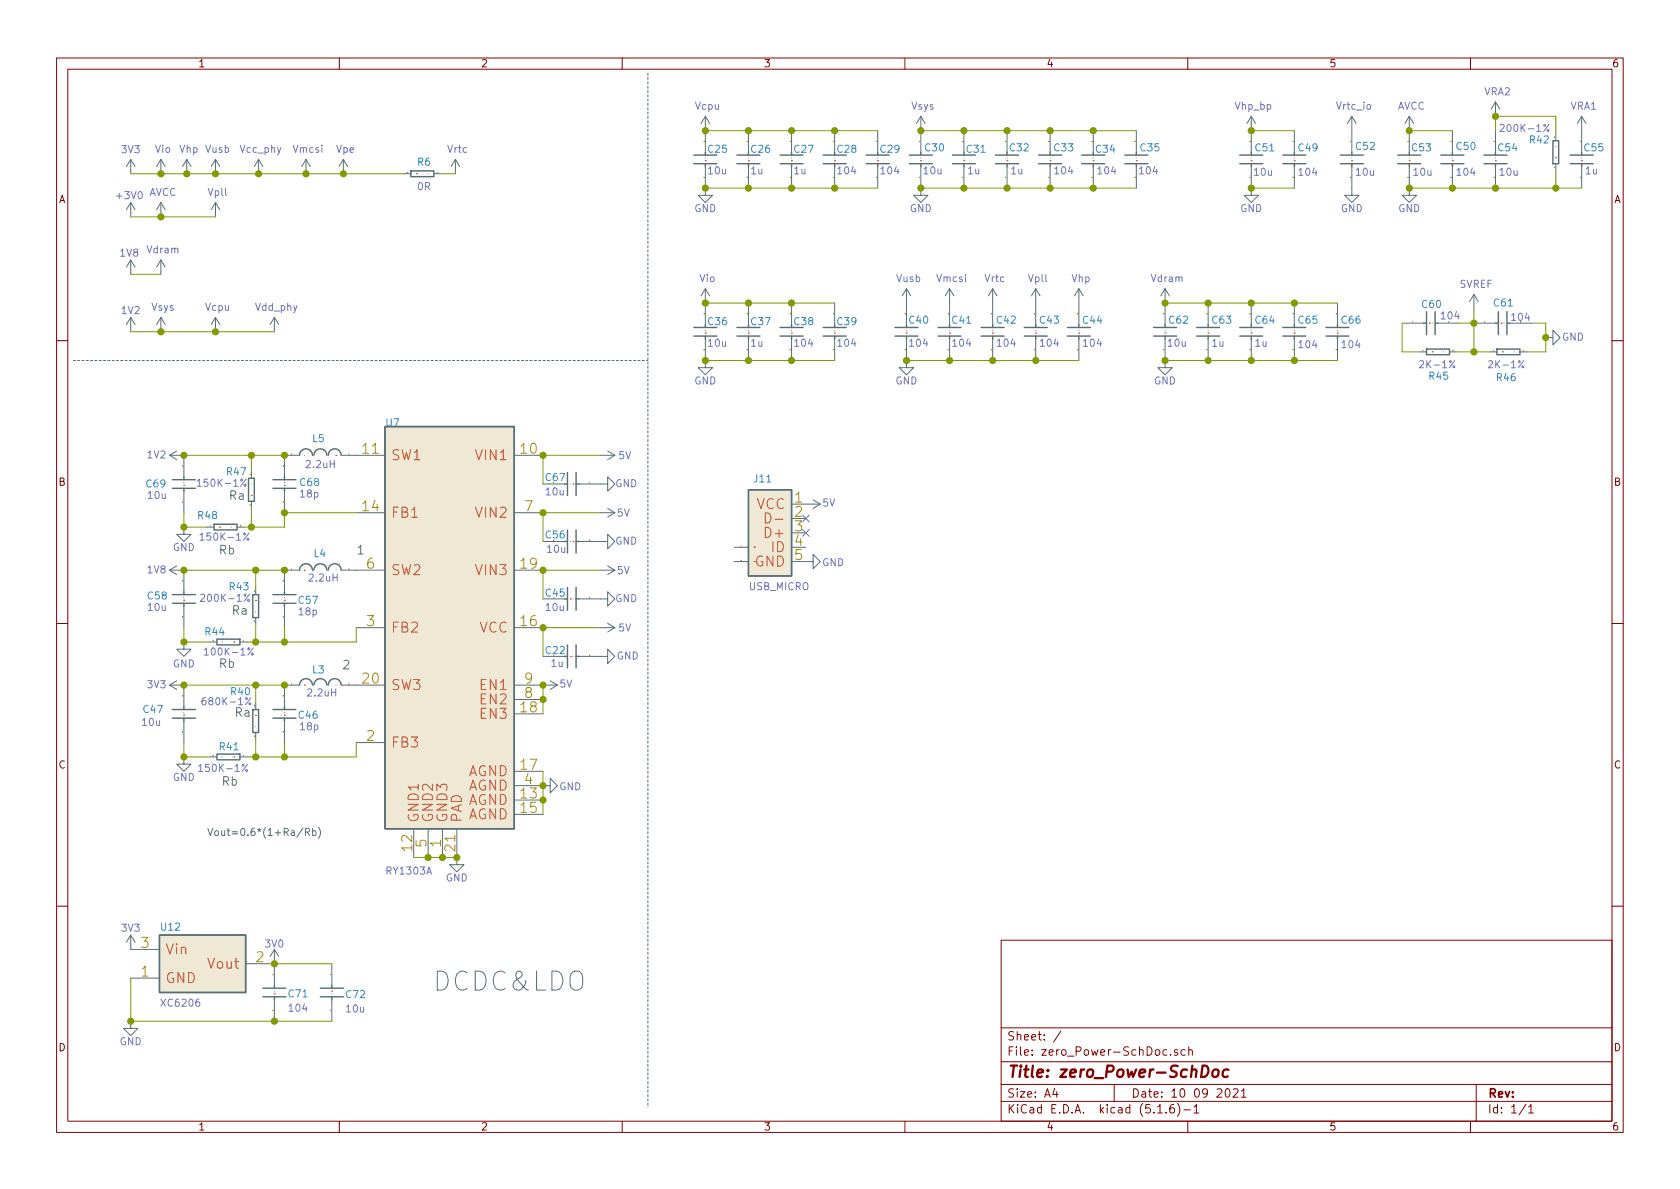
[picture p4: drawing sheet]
<svg xmlns="http://www.w3.org/2000/svg" width="297mm" height="210mm" viewBox="0 0 297 210" stroke-linecap="round" stroke-linejoin="round" font-family="sans-serif">
<g fill="none" stroke="#840000" stroke-width=".18">
<path d="M10 10.3h277v189.9h-277zM12 12.2h273v186.1h-273zM60 10.3v1.9M110 10.3v1.9M160 10.3v1.9M210 10.3v1.9M260 10.3v1.9M10 60.2h2M285 60.2h2M10 110.3h2M285 110.3h2M10 160.2h2"/>
<path d="M177 166.3h108v32h-108zM285 160.2h2M60 198.3v1.9M110 198.3v1.9M160 198.3v1.9M177 194.8h108M177 191.8h108M177 187.8h108M177 181.8h108M186.5 192.5l-.4 1h1M186.8 193v1M187.6 182.3l-1.3 2"/>
<path d="M197 191.8v3M204.7 196.8h.8M206.2 196.7v.1M206.3 185.7l-.4-.1-.3 .3 .1 .6 .2 .1 .4-.1M207 186.5v.1M207.5 195.3a.59 .59 0 0 0-.7 .7v.5l.2 .2 .4 .1 .2-.1 .1-.5-.2-.2-.4-.1-.3 .3M208.2 195.1a1.71 1.71 0 0 1 0 2.3M208.2 185.7l-.4-.1-.2 .2 .1 .2 .5 .2v.3h-.6M209.3 196.3h1.2M209.5 185.7l-.4-.1-.3 .3 .1 .6 .2 .1 .4-.1M210 198.3v1.9M210.2 185.7l.2-.1 .3 .1 .1 .9"/>
<path d="M210.2 185.1v1.5M211.1 195.8l.4-.5v1.5M211.1 196.8h.9M216.8 192.7l.2-.2a.81 .81 0 0 1 .6 .6 .81 .81 0 0 1-.3 .8l-.2 .1a.79 .79 0 0 1-.3-1.3zM218.1 192.7l.2-.2h.3l.3 .5-.9 1h.9M219.5 193l.4-.5v1.5M219.5 194h.8M260 198.3v1.9M261 191.8v6.5M269.8 195.2l-1.2 2M270.3 195.8l.4-.5v1.5M270.3 196.8h.8"/>
</g>
<path d="M212.6 188.4a.97 .97 0 0 1 1.1 .6 .97 .97 0 0 1-.3 1.2l-.5 .2h-.5zM214.5 189.3a.53 .53 0 0 1 .6-.2 .53 .53 0 0 1 .4 .4l-.1 .6a.56 .56 0 0 1-.5 .4 .56 .56 0 0 1-.6-.4zM217.2 189.2a.68 .68 0 0 0-1 .3v.8l.3 .1 .6-.1" fill="none" stroke="#840000" stroke-width=".41"/>
<g fill="none" stroke="#586e75" stroke-width=".25">
<path d="M72.6 30.2h4.1v1h-4.1zM122.7 29h4M122.7 27.4h4M124.7 29v.5M130.3 29h4.1M130.3 27.4h4.1M132.3 29v.5M137.9 29h4.1M137.9 27.4h4.1M140 29v.5M145.5 29h4.1M145.5 27.4h4.1"/>
<path d="M147.6 29v.5M153.2 29h4M153.2 27.4h4M155.2 29v.5M160.8 29h4M160.8 27.4h4M162.8 26.9v.5M162.8 29v.5M168.4 29h4.1M168.4 27.4h4.1M170.4 29v.5M176 29h4.1"/>
<path d="M176 27.4h4.1M178.1 26.9v.5M178.1 29v.5M183.6 29h4.1M183.6 27.4h4.1M185.7 26.9v.5M185.7 29v.5M191.3 29h4M191.3 27.4h4M193.3 29v.5M198.9 29h4M198.9 27.4h4"/>
<path d="M200.9 26.9v.5M200.9 29v.5M219.2 29h4.1M219.2 27.4h4.1M221.2 26.9v.5M221.2 29v.5M226.8 29h4.1M226.8 27.4h4.1M228.9 26.9v.5M228.9 29v.5M237 29h4M237 27.4h4"/>
<path d="M239 26.9v.5M239 29v.5M247.1 29h4.1M247.1 27.4h4.1M249.2 26.9v.5M249.2 29v.5M254.8 29h4M254.8 27.4h4M256.8 26.9v.5M256.8 29v.5M262.4 29h4M262.4 27.4h4"/>
<path d="M264.4 26.9v.5M264.4 29v.5M274.6 24.9h1v4.1h-1zM277.6 29h4.1M277.6 27.4h4.1M279.7 26.9v.5M279.7 29v.5M122.7 59.4h4M122.7 57.9h4M124.7 59.4v.5M130.3 59.4h4.1M130.3 57.9h4.1"/>
<path d="M132.3 59.4v.5M137.9 59.4h4.1M137.9 57.9h4.1M140 59.4v.5M145.5 59.4h4.1M145.5 57.9h4.1M147.6 59.4v.5M158.2 59.4h4.1M158.2 57.9h4.1M160.3 57.4v.5M160.3 59.4v.5M165.9 59.4h4"/>
<path d="M165.9 57.9h4M167.9 57.4v.5M167.9 59.4v.5M173.5 59.4h4M173.5 57.9h4M175.5 57.4v.5M175.5 59.4v.5M181.1 59.4h4.1M181.1 57.9h4.1M183.1 57.4v.5M183.1 59.4v.5M188.7 59.4h4.1"/>
<path d="M188.7 57.9h4.1M190.8 57.4v.5M190.8 59.4v.5M204 59.4h4M204 57.9h4M206 57.4v.5M206 59.4v.5M211.6 59.4h4M211.6 57.9h4M213.6 57.4v.5M213.6 59.4v.5M219.2 59.4h4.1"/>
<path d="M219.2 57.9h4.1M221.2 57.4v.5M221.2 59.4v.5M226.8 59.4h4.1M226.8 57.9h4.1M228.9 57.4v.5M228.9 59.4v.5M234.4 59.4h4.1M234.4 57.9h4.1M236.5 57.4v.5M236.5 59.4v.5M251.7 57.1h.5"/>
<path d="M252.2 55.1v4.1M253.7 57.1h.6M253.7 55.1v4.1M264.4 57.1h.5M264.9 55.1v4.1M266.4 57.1h.6M266.4 55.1v4.1M68.1 75.4h22.8v71.2h-22.8zM252.2 61.7h4.1v1h-4.1zM264.7 61.7h4v1h-4zM30.5 86.4h4M30.5 84.8h4"/>
<path d="M32.5 84.3v.5M32.5 86.4v.5M37.8 92.7h4.1v1h-4.1zM43.9 84.6h1.1v4h-1.1zM48.3 86.4h4M48.3 84.8h4M50.3 84.3v.5M50.3 86.4v.5M53 80.5a1.14 1.14 0 0 1 1.1-1.1 1.14 1.14 0 0 1 1.1 1.1M55.5 80.5a1.14 1.14 0 0 1 1.1-1.1 1.14 1.14 0 0 1 1.2 1.1M58 80.5a1.14 1.14 0 0 1 1.2-1.1 1.14 1.14 0 0 1 1.1 1.1M100.3 83.6v4"/>
<path d="M100.3 93.7v4.1M101.9 83.6v4M101.9 93.7v4.1M101.9 85.6h.5M101.9 95.8h.5M132.3 86.6h7.7v15.2h-7.7zM30.5 106.7h4M30.5 105.2h4M32.5 104.6v.6M32.5 106.7v.5M38.4 113h4v1h-4zM44.7 105.2h1v4h-1z"/>
<path d="M48.3 106.7h4M48.3 105.2h4M50.3 104.6v.6M50.3 106.7v.5M53 100.8a1.14 1.14 0 0 1 1.1-1.1 1.14 1.14 0 0 1 1.1 1.1M55.5 100.8a1.14 1.14 0 0 1 1.1-1.1 1.14 1.14 0 0 1 1.2 1.1M58 100.8a1.14 1.14 0 0 1 1.2-1.1 1.14 1.14 0 0 1 1.1 1.1M99.8 116.1h.5M100.3 103.9v4M100.3 114v4.1M101.9 105.9h.5M101.9 103.9v4"/>
<path d="M101.9 114v4.1M101.9 116.1h.5M30.5 127h4M30.5 125.5h4M32.5 125v.5M32.5 127v.5M38.4 133.3h4v1.1h-4zM44.7 125.5h1v4h-1zM48.3 127h4M48.3 125.5h4M50.3 125v.5M50.3 127v.5"/>
<path d="M53 121.2a1.14 1.14 0 0 1 1.1-1.2 1.14 1.14 0 0 1 1.1 1.2M55.5 121.2a1.14 1.14 0 0 1 1.1-1.2 1.14 1.14 0 0 1 1.2 1.2M58 121.2a1.14 1.14 0 0 1 1.2-1.2 1.14 1.14 0 0 1 1.1 1.2M28.2 165.3h15.2v10.2h-15.2zM46.5 174.7h4M46.5 176.3h4M48.5 174.2v.5M48.5 176.3v.5M56.6 174.7h4.1M56.6 176.3h4.1M58.7 174.2v.5M58.7 176.3v.5"/>
</g>
<g fill="none" stroke="#586e75" stroke-width=".18">
<path d="M264.4 18v2.6M264.4 18l-.7 1.3M264.4 18l.8 1.3M23.1 28.2v2.5M23.1 35.8v2.5M23.1 28.2l-.7 1.3M23.1 28.2l.8 1.3M23.1 35.8l-.7 1.3M23.1 35.8l.8 1.3M28.4 28.2l-.7 1.3M28.4 28.2v2.5M28.4 35.8v2.5"/>
<path d="M28.4 28.2l.8 1.3M28.4 35.8l-.7 1.3M28.4 35.8l.8 1.3M33 28.2l-.7 1.3M33 28.2v2.5M33 28.2l.8 1.3M38.1 28.2v2.5M38.1 35.8v2.5M38.1 28.2l-.8 1.3M38.1 28.2l.8 1.3M38.1 35.8l-.8 1.3M38.1 35.8l.8 1.3"/>
<path d="M45.7 28.2l-.7 1.3M45.7 28.2v2.5M45.7 28.2l.8 1.3M54.1 28.2l-.8 1.3M54.1 28.2v2.5M54.1 28.2l.8 1.3M60.7 28.2l-.8 1.3M60.7 28.2v2.5M60.7 28.2l.8 1.3M71.4 30.7h1.2M76.7 30.7h1.3M80.5 28.2l-.7 1.3"/>
<path d="M80.5 28.2v2.5M80.5 28.2l.8 1.3M124.7 29.5v5h1.3l-1.3 1.3-1.3-1.3h1.3M124.7 20.6v6.3M124.7 20.6l-.7 1.2M124.7 20.6l.8 1.2M132.3 23.1v3.8M132.3 29.5v3.8M140 23.1v3.8M140 29.5v3.8M147.6 23.1v3.8M147.6 29.5v3.8"/>
<path d="M155.2 23.1v3.8M155.2 29.5v3.8M162.8 29.5v5h1.3l-1.3 1.3-1.3-1.3h1.3M162.8 20.6v6.3M162.8 20.6l-.7 1.2M162.8 20.6l.8 1.2M170.4 23.1v3.8M170.4 29.5v3.8M178.1 23.1v3.8M178.1 29.5v3.8M185.7 23.1v3.8M185.7 29.5v3.8"/>
<path d="M193.3 23.1v3.8M193.3 29.5v3.8M200.9 23.1v3.8M200.9 29.5v3.8M221.2 29.5v5h1.3l-1.3 1.3-1.2-1.3h1.2M221.2 20.6v6.3M221.2 20.6l-.7 1.2M221.2 20.6l.8 1.2M228.9 23.1v3.8M228.9 29.5v3.8M239 29.5v5h1.3l-1.3 1.3-1.3-1.3h1.3M239 20.6v6.3"/>
<path d="M239 20.6l-.7 1.2M239 20.6l.8 1.2M249.2 29.5v5h1.2l-1.2 1.3-1.3-1.3h1.3M249.2 20.6v6.3M249.2 20.6l-.8 1.2M249.2 20.6l.7 1.2M256.8 23.1v3.8M256.8 29.5v3.8M264.4 23.1v3.8M264.4 29.5v3.8M275.1 23.6v1.3M275.1 29v1.2"/>
<path d="M279.7 20.6v6.3M279.7 29.5v3.8M279.7 20.6l-.8 1.2M279.7 20.6l.7 1.2M23.1 46l-.7 1.2M23.1 46v2.5M23.1 56.1v2.6M23.1 46l.8 1.2M23.1 56.1l-.7 1.3M23.1 56.1l.8 1.3M28.4 46v2.5M28.4 56.1v2.6"/>
<path d="M28.4 46l-.7 1.2M28.4 46l.8 1.2M28.4 56.1l-.7 1.3M28.4 56.1l.8 1.3M38.1 56.1l-.8 1.3M38.1 56.1v2.6M38.1 56.1l.8 1.3M48.5 56.1v2.6M48.5 56.1l-.7 1.3M48.5 56.1l.8 1.3M124.7 59.9v5.1h1.3l-1.3 1.3-1.3-1.3h1.3M124.7 51v6.4"/>
<path d="M124.7 51l-.7 1.3M124.7 51l.8 1.3M132.3 53.6v3.8M132.3 59.9v3.8M140 53.6v3.8M140 59.9v3.8M147.6 53.6v3.8M147.6 59.9v3.8M160.3 59.9v5.1h1.2l-1.2 1.3-1.3-1.3h1.3M160.3 51v6.4M160.3 51l-.8 1.3M160.3 51l.7 1.3"/>
<path d="M167.9 51v6.4M167.9 59.9v3.8M167.9 51l-.8 1.3M167.9 51l.8 1.3M175.5 51v6.4M175.5 59.9v3.8M175.5 51l-.7 1.3M175.5 51l.8 1.3M183.1 51v6.4M183.1 59.9v3.8M183.1 51l-.7 1.3M183.1 51l.8 1.3"/>
<path d="M190.8 51v6.4M190.8 59.9v3.8M190.8 51l-.8 1.3M190.8 51l.7 1.3M206 59.9v5.1h1.3l-1.3 1.3-1.3-1.3h1.3M206 51l-.8 1.3M206 51v6.4M206 51l.8 1.3M213.6 53.6v3.8M213.6 59.9v3.8M221.2 53.6v3.8M221.2 59.9v3.8"/>
<path d="M228.9 53.6v3.8M228.9 59.9v3.8M236.5 53.6v3.8M236.5 59.9v3.8M247.9 57.1h3.8M254.3 57.1h3.8M260.6 52.1l-.8 1.2M260.6 52.1v2.5M260.6 52.1l.8 1.2M260.6 57.1h3.8M267 57.1h3.8M273.3 59.7h1.3v-1.3l1.2 1.3-1.2 1.3v-1.3"/>
<path d="M31.2 79.8l-1.2 .7M107.4 79.8l1.3 .7M251 62.2h1.2M256.3 62.2h1.3M263.4 62.2h1.3M268.7 62.2h1.3M30 80.5h2.5v3.8M30 80.5l1.2 .8M32.5 93.2v1.3h1.3l-1.3 1.3-1.3-1.3h1.3M32.5 86.9v3.8M36.6 93.2h1.2M41.9 93.2h1.3"/>
<path d="M44.4 83.3v1.3M44.4 88.6v1.3M50.3 86.9v3.8M52.8 80.5h-2.5v3.8M60.5 80.5h7.6M63 90.7h5.1M90.9 80.5h5.1M90.9 90.7h5.1M96 85.6h3.8M96 95.8h3.8M102.4 85.6h5v-1.3l1.3 1.3-1.3 1.3v-1.3M102.4 95.8h5v-1.3l1.3 1.3-1.3 1.2v-1.2"/>
<path d="M106.2 80.5h2.5M106.2 90.7h2.5M107.4 89.9l1.3 .8M108.7 90.7l-1.3 .7M108.7 80.5l-1.3 .8M129.8 99.3h2.5M129.8 96.8h2.5M142.5 99.3h1.3v-1.3l1.2 1.3-1.2 1.3v-1.3M142.5 89.1h2.5M143.8 88.4l1.2 .7M145 89.1l-1.2 .8M30 100.8h2.5v3.8"/>
<path d="M30 100.8l1.2 .8M31.2 100.1l-1.2 .7M32.5 113.5v1.3h1.3l-1.3 1.3-1.3-1.3h1.3M32.5 107.2v3.8M37.1 113.5h1.3M42.4 113.5h1.3M45.2 103.9v1.3M45.2 109.2v1.3M50.3 107.2v3.8M52.8 100.8h-2.5v3.8M60.5 100.8h7.6M63 111h5.1"/>
<path d="M90.9 100.8h5.1M90.9 111h5.1M96 105.9h3.8M96 116.1h3.8M102.4 105.9h5v-1.3l1.3 1.3-1.3 1.3v-1.3M102.4 116.1h5v-1.3l1.3 1.3-1.3 1.2v-1.2M106.2 100.8h2.5M106.2 111h2.5M107.4 110.2l1.3 .8M107.4 100.1l1.3 .7M108.7 111l-1.3 .8M108.7 100.8l-1.3 .8"/>
<path d="M30 121.2h2.5v3.8M30 121.2l1.2 .7M31.2 120.4l-1.2 .8M32.5 133.9v1.2h1.3l-1.3 1.3-1.3-1.3h1.3M32.5 127.5v3.8M37.1 133.9h1.3M42.4 133.9h1.3M45.2 124.2v1.3M45.2 129.5v1.3M50.3 127.5v3.8M52.8 121.2h-2.5v3.8M60.5 121.2h7.6"/>
<path d="M63 131.3h5.1M90.9 138.9h6.4v-1.2l1.3 1.2-1.3 1.3v-1.3M90.9 121.2h7.7M90.9 136.4h5.1M90.9 126.2h5.1M90.9 123.7h5.1M97.3 120.4l1.3 .8M98.6 121.2l-1.3 .7M53.6 146.4l-1.1 1.7M54 147.1h.6l.1-.5-.2-.1h-.5v1.2M54.3 147.1l.4 .6M55.3 147l.3-.1 .3 .2-.1 .6h-.5"/>
<path d="M55.3 146.5v1.2M56.3 146.3a1.4 1.4 0 0 1 0 1.9M73.2 146.6v5M75.7 146.6v5M78.2 146.6v5M80.8 146.6v6.3h1.2l-1.2 1.3-1.3-1.3h1.3M90.9 141.5h5.1M90.9 144h5.1M23.1 173h5.1M23.1 165.3v2.6h5.1M23.1 165.3l-.7 1.3M23.1 165.3l.8 1.3"/>
<path d="M43.4 170.4h5.1M48.5 167.9v6.3M48.5 176.8v3.8M48.5 167.9l-.7 1.3M48.5 167.9l.8 1.3M58.7 170.4v3.8M58.7 176.8v3.8M23.1 180.6v1.3h1.3l-1.3 1.2-1.3-1.2h1.3"/>
</g>
<g fill="none" stroke="#cb4b16" stroke-width=".18">
<path d="M73.7 30.7h.1M75.7 30.7h.1M124.7 27.9h.1M124.7 28.4h.1M132.3 27.9h.1M132.3 28.4h.1M139.9 27.9h.1M140 28.4h.1M147.5 27.9h.1M147.5 28.4h.1M147.6 28.4h.1M155.2 27.9h.1"/>
<path d="M155.2 28.4h.1M162.8 27.9h.1M162.8 28.4h.1M170.4 27.9h.1M170.4 28.4h.1M178 27.9h.1M178.1 28.4h.1M185.6 27.9h.1M185.6 28.4h.1M185.7 28.4h.1M193.3 27.9h.1M193.3 28.4h.1"/>
<path d="M200.9 27.9h.1M200.9 28.4h.1M221.2 27.9h.1M221.2 28.4h.1M228.8 27.9h.1M228.9 28.4h.1M239 27.9h.1M239 28.4h.1M249.1 27.9h.1M249.2 28.4h.1M256.8 27.9h.1M256.8 28.4h.1"/>
<path d="M264.4 27.9h.1M264.4 28.4h.1M275.1 25.9h.1M275.1 27.9h.1M279.6 27.9h.1M279.6 28.4h.1M279.7 28.4h.1M124.7 58.4h.1M124.7 58.9h.1M132.3 58.4h.1M132.3 58.9h.1M139.9 58.4h.1"/>
<path d="M140 58.9h.1M147.5 58.4h.1M147.5 58.9h.1M147.6 58.9h.1M160.2 58.4h.1M160.2 58.9h.1M160.3 58.9h.1M167.9 58.4h.1M167.9 58.9h.1M175.5 58.4h.1M175.5 58.9h.1M183.1 58.4h.1"/>
<path d="M183.1 58.9h.1M190.7 58.4h.1M190.8 58.9h.1M206 58.4h.1M206 58.9h.1M213.6 58.4h.1M213.6 58.9h.1M221.2 58.4h.1M221.2 58.9h.1M228.8 58.4h.1M228.9 58.9h.1M236.4 58.4h.1"/>
<path d="M236.4 58.9h.1M236.5 58.9h.1M252.7 57.1h.1M253.2 57.1h.1M265.4 57.1h.1M265.9 57.1h.1M253.2 62.2h.1M255.2 62.2h.1M265.7 62.2h.1M267.7 62.2h.1M32.5 85.3h.1M32.5 85.8h.1"/>
<path d="M38.9 93.2h.1M40.9 93.2h.1M44.4 85.6h.1M44.4 87.6h.1M50.3 85.3h.1M50.3 85.8h.1M53.8 80.5h.1M59.4 80.5h.1M100.8 85.6h.1M100.8 95.7v.1M101.3 85.6h.1M101.3 95.8h.1"/>
<path d="M133.3 96.7v.1M133.4 96.7h.1M133.4 96.7v.1M133.4 96.8h.1M135.3 90.7a.9 .9 0 0 1 1 .9 .9 .9 0 0 1-1 .9zM137.1 91.8h1.3M32.5 105.7h.1M32.5 106.1h.1M39.4 113.5h.1M41.4 113.5h.1M45.2 108.2h.1M45.2 106.2h.1"/>
<path d="M50.3 105.7h.1M50.3 106.1h.1M53.8 100.8h.1M59.4 100.8h.1M100.8 105.9h.1M100.8 116.1h.1M100.8 116v.1M101.3 105.9h.1M101.3 116v.1M32.5 126h.1M32.5 126.5h.1M39.4 133.8v.1"/>
<path d="M41.4 133.9h.1M45.2 128.5h.1M45.2 126.5h.1M50.3 126h.1M50.3 126.5h.1M53.8 121.2h.1M53.8 121.1v.1M59.4 121.1v.1M48.5 175.3h.1M48.5 175.7h.1M58.6 175.7h.1M58.7 175.3h.1"/>
</g>
<g fill="none" stroke="#b58900" stroke-width=".18">
<path d="M72 30.5h.1M77.3 30.5h.1M124.5 31.4h.1M124.5 25h.1M124.5 31.3v.1M132.1 31.4h.1M132.1 25h.1M132.1 31.3v.1M139.8 31.4h.1M139.8 25h.1M139.8 31.3v.1M147.4 31.4h.1"/>
<path d="M147.4 25h.1M147.4 31.3v.1M155 31.4h.1M155 25h.1M155 31.3v.1M162.6 31.4h.1M162.6 25h.1M162.6 31.3v.1M170.2 31.4h.1M170.2 25h.1M170.2 31.3v.1M177.9 31.4h.1"/>
<path d="M177.9 25h.1M177.9 31.3v.1M185.5 31.4h.1M185.5 25h.1M185.5 31.3v.1M193.1 31.4h.1M193.1 25h.1M193.1 31.3v.1M200.7 31.4h.1M200.7 25h.1M200.7 31.3v.1M221 31.4h.1"/>
<path d="M221 25h.1M221 31.3v.1M228.7 31.4h.1M228.7 25h.1M228.7 31.3v.1M238.8 31.4h.1M238.8 25h.1M238.8 31.3v.1M249 31.4h.1M249 25h.1M249 31.3v.1M256.6 31.4h.1"/>
<path d="M256.6 25h.1M256.6 31.3v.1M264.2 31.4h.1M264.2 25h.1M264.2 31.3v.1M274.9 29.6h.1M274.9 24.2v.1M279.5 31.4h.1M279.5 25h.1M279.5 31.3v.1M124.5 55.5h.1M132.1 55.5h.1"/>
<path d="M139.8 55.5h.1M147.4 55.5h.1M160.1 55.5h.1M167.7 55.5h.1M175.3 55.5h.1M182.9 55.5h.1M190.6 55.5h.1M205.8 55.5h.1M213.4 55.5h.1M221 55.5h.1M228.7 55.5h.1M236.3 55.5h.1"/>
<path d="M249.8 56.9h.1M262.5 56.9h.1M124.5 61.8h.1M132.1 61.8h.1M139.8 61.8h.1M147.4 61.8h.1M160.1 61.8h.1M167.7 61.8h.1M175.3 61.8h.1M182.9 61.8h.1M190.6 61.8h.1M205.8 61.8h.1"/>
<path d="M213.4 61.8h.1M221 61.8h.1M228.7 61.8h.1M236.3 61.8h.1M251.6 62h.1M256.9 62h.1M264 62h.1M269.3 62h.1M32.3 88.8h.1M32.3 82.4h.1M32.3 88.7v.1M37.2 93h.1"/>
<path d="M42.5 93h.1M44.2 89.3h.1M44.2 83.9h.1M44.2 89.2v.1M50.1 88.8h.1M50.1 82.4h.1M50.1 88.7v.1M51.5 80.3h.1M61.7 80.3h.1M104.3 85.4h.1M104.3 95.5h.1M131.1 99.1h.1"/>
<path d="M131 96.5v.1M32.3 102.7h.1M32.3 109.1h.1M37.7 113.3h.1M43.1 113.3h.1M45 109.8h.1M45 104.5h.1M50.1 102.7h.1M50.1 109.1h.1M51.6 100.6h.1M61.7 100.6h.1M104.2 105.7h.1"/>
<path d="M104.2 115.9h.1M32.3 129.4h.1M32.3 123v.1M37.7 133.6h.1M43.1 133.6h.1M45 124.8h.1M45 130.1v.1M50.1 129.4h.1M50.1 123v.1M51.6 120.9h.1M61.7 120.9h.1M48.3 178.7h.1"/>
<path d="M48.3 172.3h.1M58.5 178.7h.1M58.5 172.3h.1"/>
</g>
<g fill="#eee8d5" stroke="#eee8d5" stroke-width=".18">
<path d="M132.3 86.6h7.7v15.2h-7.7z"/>
<path d="M28.2 165.3h15.2v10.2h-15.2z"/>
<path d="M68.1 75.4h22.8v71.2h-22.8z"/>
</g>
<g fill="none" stroke="#6c71c4" stroke-width=".18">
<path d="M265.2 22.1l.5-.1 .3 .3-.8 1h.8M273.6 23h.2v.2h-.2zM273.9 22l-1 1.3M34.8 85.1l.4-.4v1.3M34.8 86h.8M35.4 94.6l.3-.3v1.2M35.4 95.5h.7M43.2 85.7h.2v.2h-.2zM43.5 84.7l-1 1.3M43.7 95.2h.2v.3h-.2zM44 94.3l-.9 1.2M141.9 93.6l1.2 1.2"/>
<path d="M141.9 91.1l1.2 1.2M143.1 93.6l-1.2 1.2M143.1 91.1l-1.2 1.2M35.5 105.2l.4-.1 .3 .3-.8 .9h.8M36.1 114.9l.4-.3v1.2M36.1 115.8h.8M43.8 106h.2v.3h-.2zM44.1 105.1l-.9 1.2M44.5 115.5h.2v.3h-.2zM44.8 114.6l-1 1.2M35.1 135.5l.4-.4v1.3M35.1 136.4h.7"/>
<path d="M36.3 123.4h-.2a.79 .79 0 0 0-.1 1.2h.3l.1-.5-.2-.3h-.2l-.3 .3M43.5 136.1h.2v.3h-.2zM43.8 135.1l-1 1.3M44.1 124.3h.2v.3h-.2zM44.4 123.4l-1 1.2"/>
</g>
<path d="M114.6 12.9v182.9M13 63.7h101.6" fill="none" stroke="#586e75" stroke-width=".18" stroke-dasharray=".4 .4"/>
<g fill="none" stroke="#859900" stroke-width=".18">
<path d="M23.1 30.7h48.3M23.1 38.3h15M78 30.7h2.5M124.7 33.3h30.5M124.7 23.1h30.5M162.8 33.3h38.1M162.8 23.1h38.1M221.2 33.3h7.7M221.2 23.1h7.7M249.2 33.3h30.5M249.2 23.1h7.6M264.4 23.1v-2.5h10.7v3"/>
<path d="M275.1 30.2v3.1M23.1 58.7h25.4M23.1 48.5h5.3M124.7 53.6h22.9M206 53.6h30.5M247.9 57.1v5.1h3.1M258.1 57.1h2.5M260.6 54.6v7.6M270.8 57.1h2.5v5.1h-3.3M124.7 63.7h22.9M160.3 63.7h30.5M206 63.7h30.5"/>
<path d="M257.6 62.2h5.8M32.5 80.5h17.8M32.5 90.7v2.5h4.1M44.4 80.5v2.8M44.4 89.9v3.3M63 90.7h-12.7v2.5h-7.1M106.2 80.5h-10.2v5.1M106.2 90.7h-10.2v5.1M32.5 100.8h17.8M32.5 111v2.5h4.6M45.2 100.8v3.1M45.2 110.5v3"/>
<path d="M50.3 111v2.5M63 111v2.5h-19.3M106.2 100.8h-10.2v5.1M106.2 111h-10.2v5.1M32.5 121.2h17.8M32.5 131.3v2.6h4.6M45.2 121.2v3M45.2 130.8v3.1M50.3 131.3v2.6M63 131.3v2.6h-19.3M96 121.2v5M96 136.4v7.6"/>
<path d="M73.2 151.6h7.6M23.1 173v7.6h35.6M48.5 170.4h10.2"/>
</g>
<g fill="#859900" stroke="#859900" stroke-width=".25">
<circle cx="140" cy="33.3" r=".51"/>
<circle cx="175.5" cy="63.7" r=".51"/>
<circle cx="221.2" cy="23.1" r=".51"/>
<circle cx="249.2" cy="33.3" r=".51"/>
<circle cx="132.3" cy="33.3" r=".51"/>
<circle cx="221.2" cy="33.3" r=".51"/>
<circle cx="132.3" cy="23.1" r=".51"/>
<circle cx="206" cy="53.6" r=".51"/>
<circle cx="140" cy="63.7" r=".51"/>
<circle cx="206" cy="63.7" r=".51"/>
<circle cx="140" cy="53.6" r=".51"/>
<circle cx="185.7" cy="33.3" r=".51"/>
<circle cx="140" cy="23.1" r=".51"/>
<circle cx="147.6" cy="33.3" r=".51"/>
<circle cx="147.6" cy="23.1" r=".51"/>
<circle cx="170.4" cy="33.3" r=".51"/>
<circle cx="160.3" cy="63.7" r=".51"/>
<circle cx="170.4" cy="23.1" r=".51"/>
<circle cx="178.1" cy="33.3" r=".51"/>
<circle cx="183.1" cy="63.7" r=".51"/>
<circle cx="178.1" cy="23.1" r=".51"/>
<circle cx="50.3" cy="100.8" r=".51"/>
<circle cx="23.1" cy="180.6" r=".51"/>
<circle cx="32.5" cy="121.2" r=".51"/>
<circle cx="260.6" cy="62.2" r=".51"/>
<circle cx="32.5" cy="113.5" r=".51"/>
<circle cx="32.5" cy="100.8" r=".51"/>
<circle cx="32.5" cy="80.5" r=".51"/>
<circle cx="264.4" cy="20.6" r=".51"/>
<circle cx="50.3" cy="121.2" r=".51"/>
<circle cx="50.3" cy="113.5" r=".51"/>
<circle cx="275.1" cy="33.3" r=".51"/>
<circle cx="132.3" cy="53.6" r=".51"/>
<circle cx="50.3" cy="90.7" r=".51"/>
<circle cx="50.3" cy="80.5" r=".51"/>
<circle cx="249.2" cy="23.1" r=".51"/>
<circle cx="48.5" cy="180.6" r=".51"/>
<circle cx="48.5" cy="170.4" r=".51"/>
<circle cx="162.8" cy="23.1" r=".51"/>
<circle cx="96" cy="138.9" r=".51"/>
<circle cx="124.7" cy="23.1" r=".51"/>
<circle cx="132.3" cy="63.7" r=".51"/>
<circle cx="124.7" cy="53.6" r=".51"/>
<circle cx="32.5" cy="93.2" r=".51"/>
<circle cx="60.7" cy="30.7" r=".51"/>
<circle cx="45.2" cy="121.2" r=".51"/>
<circle cx="54.1" cy="30.7" r=".51"/>
<circle cx="45.2" cy="133.9" r=".51"/>
<circle cx="45.7" cy="30.7" r=".51"/>
<circle cx="32.5" cy="133.9" r=".51"/>
<circle cx="38.1" cy="30.7" r=".51"/>
<circle cx="33" cy="30.7" r=".51"/>
<circle cx="45.2" cy="113.5" r=".51"/>
<circle cx="45.2" cy="100.8" r=".51"/>
<circle cx="44.5" cy="93.2" r=".51"/>
<circle cx="50.3" cy="133.9" r=".51"/>
<circle cx="44.5" cy="80.5" r=".51"/>
<circle cx="96" cy="80.5" r=".51"/>
<circle cx="96" cy="90.7" r=".51"/>
<circle cx="96" cy="100.8" r=".51"/>
<circle cx="28.4" cy="30.7" r=".51"/>
<circle cx="96" cy="111" r=".51"/>
<circle cx="96" cy="121.2" r=".51"/>
<circle cx="96" cy="123.7" r=".51"/>
<circle cx="96" cy="141.5" r=".51"/>
<circle cx="80.8" cy="151.6" r=".51"/>
<circle cx="78.2" cy="151.6" r=".51"/>
<circle cx="221.2" cy="53.6" r=".51"/>
<circle cx="167.9" cy="63.7" r=".51"/>
<circle cx="185.7" cy="23.1" r=".51"/>
<circle cx="162.8" cy="33.3" r=".51"/>
<circle cx="193.3" cy="33.3" r=".51"/>
<circle cx="124.7" cy="63.7" r=".51"/>
<circle cx="193.3" cy="23.1" r=".51"/>
<circle cx="124.7" cy="33.3" r=".51"/>
<circle cx="213.6" cy="63.7" r=".51"/>
<circle cx="213.6" cy="53.6" r=".51"/>
<circle cx="221.2" cy="63.7" r=".51"/>
<circle cx="38.1" cy="58.7" r=".51"/>
<circle cx="75.7" cy="151.6" r=".51"/>
<circle cx="228.9" cy="63.7" r=".51"/>
<circle cx="28.4" cy="58.7" r=".51"/>
<circle cx="228.9" cy="53.6" r=".51"/>
<circle cx="256.8" cy="33.3" r=".51"/>
<circle cx="264.4" cy="33.3" r=".51"/>
<circle cx="260.6" cy="57.1" r=".51"/>
<circle cx="273.3" cy="59.7" r=".51"/>
<circle cx="28.4" cy="38.3" r=".51"/>
</g>
<text font-size="4.7" fill="#586e75" x="76.5" y="175.3">DCDC&amp;LDO</text>
<text font-size="2.8" fill="#840000" x="178" y="190.5">Title: zero_Power-SchDoc</text>
<g font-size="2.5" fill="#b58900">
<text x="64.2" y="80.3">11</text>
<text x="92.1" y="80.3">10</text>
<text x="140.5" y="88.9">1</text>
<text x="64.2" y="90.4">14</text>
<text x="92.8" y="90.4">7</text>
<text x="140.5" y="91.4">2</text>
<text x="140.5" y="94">3</text>
<text x="64.8" y="100.6">6</text>
<text x="92.1" y="100.6">19</text>
<text x="140.5" y="96.5">4</text>
<text x="140.5" y="99.1">5</text>
<text x="64.8" y="110.7">3</text>
<text x="92.1" y="110.7">16</text>
<text x="64.2" y="120.9">20</text>
<text x="92.1" y="126">18</text>
<text x="92.8" y="123.4">8</text>
<text x="92.8" y="120.9">9</text>
<text x="64.8" y="131.1">2</text>
<text x="92.1" y="136.1">17</text>
<text x="92.1" y="141.2">13</text>
<text x="92.1" y="143.8">15</text>
<text x="92.8" y="138.7">4</text>
<text x="75.4" y="149.8" transform="rotate(-90 75.4 149.8)">5</text>
<text x="78" y="149.8" transform="rotate(-90 78 149.8)">1</text>
<text x="72.9" y="150.5" transform="rotate(-90 72.9 150.5)">12</text>
<text x="80.5" y="150.5" transform="rotate(-90 80.5 150.5)">21</text>
<text x="25" y="167.6">3</text>
<text x="25" y="172.7">1</text>
<text x="45.3" y="170.2">2</text>
</g>
<g font-size="2.5" fill="#cb4b16">
<text x="69.1" y="81.4">SW1</text>
<text x="84.4" y="81.4">VIN1</text>
<text x="69.1" y="91.6">FB1</text>
<text x="84.4" y="91.6">VIN2</text>
<text x="133.7" y="90">VCC</text>
<text x="135.7" y="95.1">D+</text>
<text x="69.1" y="101.7">SW2</text>
<text x="84.4" y="101.7">VIN3</text>
<text x="133.4" y="100.2">GND</text>
<text x="136.5" y="97.7">ID</text>
<text x="69.1" y="111.9">FB2</text>
<text x="84.7" y="111.9">VCC</text>
<text x="69.1" y="122">SW3</text>
<text x="85.1" y="124.6">EN2</text>
<text x="85.1" y="122">EN1</text>
<text x="85.1" y="127.1">EN3</text>
<text x="69.1" y="132.2">FB3</text>
<text x="82.6" y="137.3">AGND</text>
<text x="82.6" y="142.4">AGND</text>
<text x="82.6" y="139.8">AGND</text>
<text x="74" y="145.5" transform="rotate(-90 74 145.5)">GND1</text>
<text x="76.6" y="145.5" transform="rotate(-90 76.6 145.5)">GND2</text>
<text x="79.1" y="145.5" transform="rotate(-90 79.1 145.5)">GND3</text>
<text x="81.7" y="145.5" transform="rotate(-90 81.7 145.5)">PAD</text>
<text x="82.6" y="144.9">AGND</text>
<text x="29.2" y="173.9">GND</text>
<text x="29.2" y="168.8">Vin</text>
<text x="36.9" y="171.3">Vout</text>
</g>
<g font-size="2.1" fill="#586e75">
<text x="40.4" y="88.4">Ra</text>
<text x="38.6" y="98">Rb</text>
<text x="63" y="98">1</text>
<text x="40.9" y="108.7">Ra</text>
<text x="38.6" y="118.1">Rb</text>
<text x="60.5" y="118.4">2</text>
<text x="41.4" y="126.7">Ra</text>
<text x="39.1" y="138.9">Rb</text>
</g>
<g font-size="2.1" fill="#840000">
<text x="178" y="184">Sheet: /</text>
<text x="178" y="186.7">File: zero_Power-SchDoc.sch</text>
<text x="178" y="196.9">KiCad E.D.A. kicad (5.1.6)-1</text>
<text x="178" y="194.1">Size: A4</text>
<text x="200" y="194.1">Date: 10 09 2021</text>
<text x="263" y="194.1">Rev:</text>
<text x="263" y="196.9">Id: 1/1</text>
</g>
<g font-size="1.8" fill="#840000">
<text x="35" y="11.9">1</text>
<text x="85" y="11.9">2</text>
<text x="135" y="11.9">3</text>
<text x="185" y="11.9">4</text>
<text x="235" y="11.9">5</text>
<text x="285" y="11.9">6</text>
<text x="10.4" y="35.9">A</text>
<text x="285.4" y="35.9">A</text>
<text x="10.4" y="85.9">B</text>
<text x="285.4" y="85.9">B</text>
<text x="10.4" y="135.9">C</text>
<text x="285.4" y="135.9">C</text>
<text x="10.4" y="185.9">D</text>
<text x="285.4" y="185.9">D</text>
<text x="35" y="199.9">1</text>
<text x="85" y="199.9">2</text>
<text x="135" y="199.9">3</text>
<text x="185" y="199.9">4</text>
<text x="235" y="199.9">5</text>
<text x="285" y="199.9">6</text>
</g>
<g font-size="1.8" fill="#6c71c4">
<text x="262.4" y="16.9">VRA2</text>
<text x="122.9" y="19.4">Vcpu</text>
<text x="161.1" y="19.4">Vsys</text>
<text x="218.4" y="19.4">Vhp_bp</text>
<text x="236.4" y="19.4">Vrtc_io</text>
<text x="247.1" y="19.4">AVCC</text>
<text x="265.9" y="23.3">200K-1%</text>
<text x="277.7" y="19.4">VRA1</text>
<text x="21.5" y="27.1">3V3</text>
<text x="27.5" y="27">Vio</text>
<text x="31.7" y="27">Vhp</text>
<text x="36.3" y="27">Vusb</text>
<text x="42.5" y="27">Vcc_phy</text>
<text x="51.9" y="27">Vmcsi</text>
<text x="59.5" y="27">Vpe</text>
<text x="79.2" y="27">Vrtc</text>
<text x="20.8" y="35.2">+3V0</text>
<text x="26.3" y="34.6">AVCC</text>
<text x="36.9" y="34.6">Vpll</text>
<text x="73.9" y="33.6">0R</text>
<text x="125.3" y="30.8">10u</text>
<text x="132.8" y="30.8">1u</text>
<text x="140.4" y="30.8">1u</text>
<text x="148.2" y="30.8">104</text>
<text x="155.9" y="30.8">104</text>
<text x="163.4" y="30.8">10u</text>
<text x="171.2" y="30.8">1u</text>
<text x="178.8" y="30.8">1u</text>
<text x="186.6" y="30.8">104</text>
<text x="194.2" y="30.8">104</text>
<text x="201.6" y="30.8">104</text>
<text x="221.8" y="31.1">10u</text>
<text x="229.8" y="31.1">104</text>
<text x="239.9" y="31.1">10u</text>
<text x="250" y="31.1">10u</text>
<text x="257.7" y="31.1">104</text>
<text x="265.3" y="31.1">10u</text>
<text x="280.4" y="30.8">1u</text>
<text x="122.8" y="37.5">GND</text>
<text x="160.9" y="37.5">GND</text>
<text x="219.3" y="37.5">GND</text>
<text x="237.1" y="37.5">GND</text>
<text x="247.2" y="37.5">GND</text>
<text x="21.3" y="45.4">1V8</text>
<text x="26.1" y="44.8">Vdram</text>
<text x="123.7" y="49.9">Vio</text>
<text x="158.5" y="49.9">Vusb</text>
<text x="165.7" y="49.9">Vmcsi</text>
<text x="174.2" y="49.9">Vrtc</text>
<text x="181.9" y="49.9">Vpll</text>
<text x="189.5" y="49.9">Vhp</text>
<text x="203.6" y="49.9">Vdram</text>
<text x="258" y="50.9">SVREF</text>
<text x="21.5" y="55.5">1V2</text>
<text x="26.8" y="55">Vsys</text>
<text x="36.3" y="55">Vcpu</text>
<text x="45.2" y="55">Vdd_phy</text>
<text x="254.9" y="56.5">104</text>
<text x="267.4" y="56.7">104</text>
<text x="125.3" y="61.3">10u</text>
<text x="132.8" y="61.3">1u</text>
<text x="140.6" y="61.3">104</text>
<text x="148.2" y="61.3">104</text>
<text x="160.9" y="61.3">104</text>
<text x="168.6" y="61.3">104</text>
<text x="176.4" y="61.3">104</text>
<text x="184" y="61.3">104</text>
<text x="191.7" y="61.3">104</text>
<text x="206.6" y="61.3">10u</text>
<text x="214.4" y="61.3">1u</text>
<text x="222" y="61.3">1u</text>
<text x="229.8" y="61.6">104</text>
<text x="237.4" y="61.6">104</text>
<text x="251.4" y="65.1">2K-1%</text>
<text x="263.6" y="65.1">2K-1%</text>
<text x="276.2" y="60.2">GND</text>
<text x="122.8" y="68">GND</text>
<text x="158.3" y="68">GND</text>
<text x="204" y="68">GND</text>
<text x="26.1" y="81.1">1V2</text>
<text x="54.3" y="82.8">2.2uH</text>
<text x="109.4" y="81.2">5V</text>
<text x="26.2" y="88.2">10u</text>
<text x="35.5" y="86.1">150K-1%</text>
<text x="53.2" y="88">18p</text>
<text x="96.6" y="87.6">10u</text>
<text x="108.8" y="86.2">GND</text>
<text x="145.5" y="89.6">5V</text>
<text x="36" y="95.6">150K-1%</text>
<text x="109.2" y="91.4">5V</text>
<text x="26.1" y="101.4">1V8</text>
<text x="30.6" y="97.5">GND</text>
<text x="96.9" y="97.8">10u</text>
<text x="108.8" y="96.3">GND</text>
<text x="109.2" y="101.5">5V</text>
<text x="145.4" y="100.1">GND</text>
<text x="36.1" y="106.4">200K-1%</text>
<text x="54.8" y="102.8">2.2uH</text>
<text x="108.8" y="106.5">GND</text>
<text x="132.4" y="104.4">USB_MICRO</text>
<text x="26.2" y="108">10u</text>
<text x="52.9" y="108.8">18p</text>
<text x="96.6" y="108">10u</text>
<text x="109.4" y="111.7">5V</text>
<text x="30.6" y="118">GND</text>
<text x="36.8" y="115.9">100K-1%</text>
<text x="97.5" y="118">1u</text>
<text x="109" y="116.6">GND</text>
<text x="26.1" y="121.7">3V3</text>
<text x="36.4" y="124.7">680K-1%</text>
<text x="54.5" y="123.2">2.2uH</text>
<text x="99" y="121.6">5V</text>
<text x="25.2" y="128.4">10u</text>
<text x="53.2" y="129.1">18p</text>
<text x="35.8" y="136.5">150K-1%</text>
<text x="30.6" y="138.1">GND</text>
<text x="98.9" y="139.7">GND</text>
<text x="68.5" y="154.7">RY1303A</text>
<text x="78.8" y="155.9">GND</text>
<text x="21.5" y="164.8">3V3</text>
<text x="46.9" y="167.6">3V0</text>
<text x="28.7" y="178">XC6206</text>
<text x="51.2" y="178.9">104</text>
<text x="61.3" y="179">10u</text>
<text x="21.2" y="184.8">GND</text>
</g>
<g font-size="1.8" fill="#268bd2">
<text x="73.9" y="29.3">R6</text>
<text x="125.2" y="27">C25</text>
<text x="132.9" y="27">C26</text>
<text x="140.5" y="27">C27</text>
<text x="148.1" y="27">C28</text>
<text x="155.7" y="27">C29</text>
<text x="163.6" y="26.8">C30</text>
<text x="171" y="27">C31</text>
<text x="178.6" y="26.8">C32</text>
<text x="186.5" y="26.8">C33</text>
<text x="193.8" y="27">C34</text>
<text x="201.7" y="26.8">C35</text>
<text x="222" y="26.8">C51</text>
<text x="229.6" y="26.8">C49</text>
<text x="239.8" y="26.5">C52</text>
<text x="249.7" y="26.8">C53</text>
<text x="257.6" y="26.5">C50</text>
<text x="264.9" y="26.8">C54</text>
<text x="270.5" y="25.4">R42</text>
<text x="280.2" y="26.8">C55</text>
<text x="125.2" y="57.5">C36</text>
<text x="132.9" y="57.5">C37</text>
<text x="140.5" y="57.5">C38</text>
<text x="148.1" y="57.5">C39</text>
<text x="160.8" y="57.2">C40</text>
<text x="168.4" y="57.2">C41</text>
<text x="176.3" y="57.2">C42</text>
<text x="183.9" y="57.2">C43</text>
<text x="191.5" y="57.2">C44</text>
<text x="206.8" y="57.2">C62</text>
<text x="214.4" y="57.2">C63</text>
<text x="222" y="57.2">C64</text>
<text x="229.6" y="57.2">C65</text>
<text x="237.3" y="57.2">C66</text>
<text x="251.5" y="54.5">C60</text>
<text x="264.2" y="54.2">C61</text>
<text x="252.8" y="67.2">R45</text>
<text x="264.7" y="67.4">R46</text>
<text x="68.3" y="75.4">U7</text>
<text x="55.3" y="78.2">L5</text>
<text x="25.9" y="86.2">C69</text>
<text x="40.2" y="84">R47</text>
<text x="53.1" y="85.9">C68</text>
<text x="96.5" y="85.1">C67</text>
<text x="133.4" y="85.3">J11</text>
<text x="35.1" y="91.8">R48</text>
<text x="96.5" y="95.2">C56</text>
<text x="55.5" y="98.5">L4</text>
<text x="26.2" y="106">C58</text>
<text x="40.6" y="104.4">R43</text>
<text x="52.9" y="106.8">C57</text>
<text x="96.5" y="105.5">C45</text>
<text x="36.3" y="112.4">R44</text>
<text x="55.3" y="119.1">L3</text>
<text x="96.5" y="115.7">C22</text>
<text x="40.9" y="122.9">R40</text>
<text x="25.4" y="126.1">C47</text>
<text x="52.9" y="127.1">C46</text>
<text x="38.9" y="132.7">R41</text>
<text x="28.5" y="164.6">U12</text>
<text x="51.1" y="176.4">C71</text>
<text x="61.2" y="176.5">C72</text>
</g>
<text font-size="1.8" fill="#586e75" x="36.6" y="147.8">Vout=0.6*(1+Ra/Rb)</text>
</svg>
